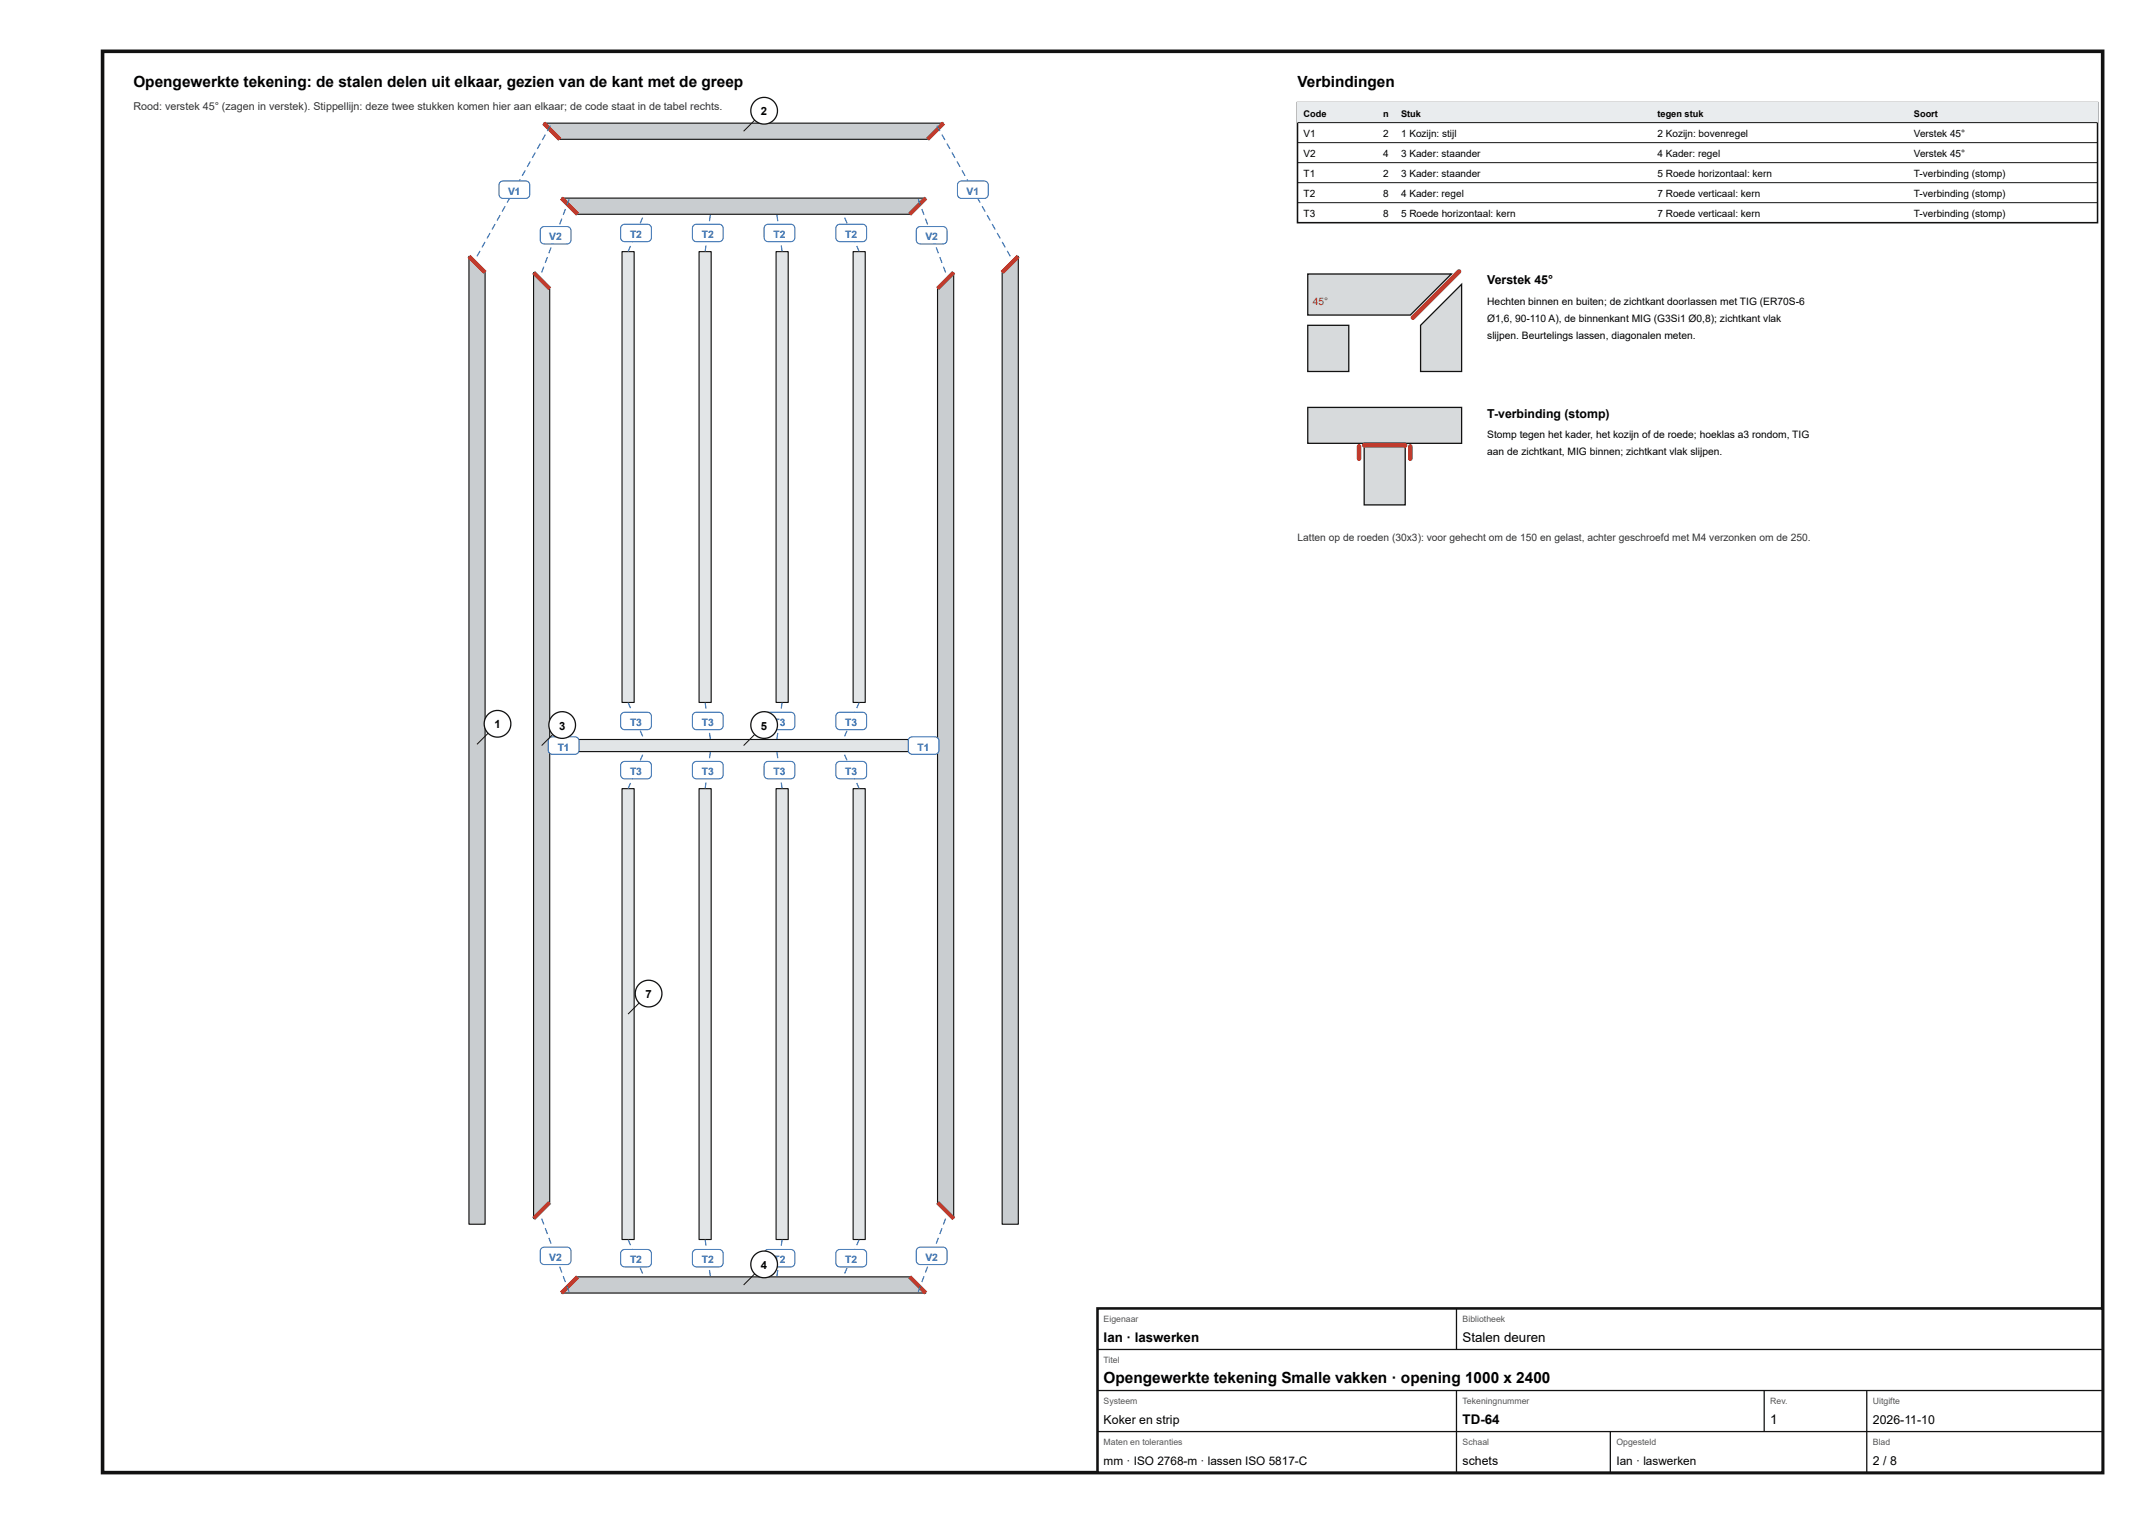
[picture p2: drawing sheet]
<svg xmlns="http://www.w3.org/2000/svg" width="420mm" height="297mm" viewBox="0 0 420 297" stroke-linecap="round" stroke-linejoin="round" font-family="sans-serif">
<path d="M20 10h390v277h-390z" fill="none" stroke="#111" stroke-width=".7" stroke-linecap="butt"/>
<path d="M91.4 50l3.2 3.1v185.5h-3.2z" fill="#c9cdd0"/>
<path d="M91.4 50l3.2 3.1v185.5h-3.2z" fill="none" stroke="#111" stroke-width=".22"/>
<path d="M91.4 50l3.2 3.1" fill="none" stroke="#c0392b" stroke-width=".8" stroke-linecap="butt"/>
<path d="M198.6 50v188.6h-3.2v-185.5z" fill="#c9cdd0"/>
<path d="M198.6 50v188.6h-3.2v-185.5z" fill="none" stroke="#111" stroke-width=".22"/>
<path d="M198.6 50l-3.2 3.1" fill="none" stroke="#c0392b" stroke-width=".8" stroke-linecap="butt"/>
<path d="M106 24h78l-3.2 3.2h-71.6z" fill="#c9cdd0"/>
<path d="M106 24h78l-3.2 3.2h-71.6z" fill="none" stroke="#111" stroke-width=".22"/>
<path d="M106 24l3.2 3.2M184 24l-3.2 3.2" fill="none" stroke="#c0392b" stroke-width=".8" stroke-linecap="butt"/>
<path d="M104 53.1l3.2 3.2v178l-3.2 3.2z" fill="#c9cdd0"/>
<path d="M104 53.1l3.2 3.2v178l-3.2 3.2z" fill="none" stroke="#111" stroke-width=".22"/>
<path d="M104 53.1l3.2 3.2M107.2 234.3l-3.2 3.2" fill="none" stroke="#c0392b" stroke-width=".8" stroke-linecap="butt"/>
<path d="M186 53.1v184.4l-3.2-3.2v-178z" fill="#c9cdd0"/>
<path d="M186 53.1v184.4l-3.2-3.2v-178z" fill="none" stroke="#111" stroke-width=".22"/>
<path d="M186 53.1l-3.2 3.2M182.8 234.3l3.2 3.2" fill="none" stroke="#c0392b" stroke-width=".8" stroke-linecap="butt"/>
<path d="M112.6 248.8h64.8l3.1 3.2h-71z" fill="#c9cdd0"/>
<path d="M112.6 248.8h64.8l3.1 3.2h-71z" fill="none" stroke="#111" stroke-width=".22"/>
<path d="M112.6 248.8l-3.1 3.2M177.4 248.8l3.1 3.2" fill="none" stroke="#c0392b" stroke-width=".8" stroke-linecap="butt"/>
<path d="M109.5 38.6h71l-3.1 3.2h-64.8z" fill="#c9cdd0"/>
<path d="M109.5 38.6h71l-3.1 3.2h-64.8z" fill="none" stroke="#111" stroke-width=".22"/>
<path d="M109.5 38.6l3.1 3.2M180.5 38.6l-3.1 3.2" fill="none" stroke="#c0392b" stroke-width=".8" stroke-linecap="butt"/>
<path d="M112.6 144.1h64.8v2.4h-64.8z" fill="#e2e5e7"/>
<path d="M112.6 144.1h64.8v2.4h-64.8z" fill="none" stroke="#111" stroke-width=".22"/>
<path d="M121.3 153.7h2.3v87.9h-2.3z" fill="#e2e5e7"/>
<path d="M121.3 153.7h2.3v87.9h-2.3z" fill="none" stroke="#111" stroke-width=".22"/>
<path d="M136.3 153.7h2.4v87.9h-2.4z" fill="#e2e5e7"/>
<path d="M136.3 153.7h2.4v87.9h-2.4z" fill="none" stroke="#111" stroke-width=".22"/>
<path d="M151.3 153.7h2.4v87.9h-2.4z" fill="#e2e5e7"/>
<path d="M151.3 153.7h2.4v87.9h-2.4z" fill="none" stroke="#111" stroke-width=".22"/>
<path d="M166.3 153.7h2.4v87.9h-2.4z" fill="#e2e5e7"/>
<path d="M166.3 153.7h2.4v87.9h-2.4z" fill="none" stroke="#111" stroke-width=".22"/>
<path d="M121.3 49h2.3v87.9h-2.3z" fill="#e2e5e7"/>
<path d="M121.3 49h2.3v87.9h-2.3z" fill="none" stroke="#111" stroke-width=".22"/>
<path d="M136.3 49h2.4v87.9h-2.4z" fill="#e2e5e7"/>
<path d="M136.3 49h2.4v87.9h-2.4z" fill="none" stroke="#111" stroke-width=".22"/>
<path d="M151.3 49h2.4v87.9h-2.4z" fill="#e2e5e7"/>
<path d="M151.3 49h2.4v87.9h-2.4z" fill="none" stroke="#111" stroke-width=".22"/>
<path d="M166.3 49h2.4v87.9h-2.4z" fill="#e2e5e7"/>
<path d="M166.3 49h2.4v87.9h-2.4z" fill="none" stroke="#111" stroke-width=".22"/>
<path d="M93.5 48.9l.2 .1-.6 1-.2-.1zM94.5 47.1l.2 .1-.6 1.1-.2-.1zM95.5 45.4l.2 .1-.6 1-.2-.1zM96.4 43.6l.2 .1-.6 1.1-.1-.1zM97.4 41.9l.2 .1-.6 1-.2-.1zM98.4 40.1l.2 .1-.6 1.1-.2-.1zM99.4 38.4l.2 .1-.6 1-.2-.1zM100.4 36.6l.2 .2-.6 1-.2-.1zM101.3 34.9l.2 .1-.6 1.1-.1-.2zM102.3 33.2l.2 .1-.6 1-.2-.1zM103.3 31.4l.2 .1-.6 1.1-.2-.1zM104.3 29.7l.2 .1-.6 1-.2-.1zM105.3 27.9l.1 .1-.5 1.1-.2-.1zM106.2 26.2l.2 .1-.6 1-.2-.1zM107.2 24.4l.2 .1-.6 1.1-.2-.1z" fill="#1f5fa8"/>
<path d="M97.5 35.5l.6-.2h4.4a.8 .8 0 0 1 .8 .8v1.8a.8 .8 0 0 1-.8 .8h-4.4a.8 .8 0 0 1-.8-.8v-2z" fill="#fff"/>
<path d="M97.5 35.5l.6-.2h4.4a.8 .8 0 0 1 .8 .8v1.8a.8 .8 0 0 1-.8 .8h-4.4a.8 .8 0 0 1-.8-.8v-2z" fill="none" stroke="#1f5fa8" stroke-width=".2"/>
<path d="M196.3 49l.2-.1 .6 1-.2 .1zM195.3 47.2l.2-.1 .6 1.1-.2 .1zM194.3 45.5l.2-.1 .6 1-.2 .1zM193.4 43.7l.2-.1 .5 1.1-.1 .1zM192.4 42l.2-.1 .6 1-.2 .1zM191.4 40.2l.2-.1 .6 1.1-.2 .1zM190.4 38.5l.2-.1 .6 1-.2 .1zM189.4 36.8l.2-.2 .6 1.1-.2 .1zM188.5 35l.2-.1 .5 1-.1 .2zM187.5 33.3l.2-.1 .6 1-.2 .1zM186.5 31.5l.2-.1 .6 1.1-.2 .1zM185.5 29.8l.2-.1 .6 1-.2 .1zM184.5 28l.2-.1 .6 1.1-.2 .1zM183.6 26.3l.2-.1 .5 1-.1 .1zM182.6 24.5l.2-.1 .6 1.1-.2 .1z" fill="#1f5fa8"/>
<path d="M186.9 35.5l.6-.2h4.4a.8 .8 0 0 1 .8 .8v1.8a.8 .8 0 0 1-.8 .8h-4.4a.8 .8 0 0 1-.8-.8v-2z" fill="#fff"/>
<path d="M186.9 35.5l.6-.2h4.4a.8 .8 0 0 1 .8 .8v1.8a.8 .8 0 0 1-.8 .8h-4.4a.8 .8 0 0 1-.8-.8v-2z" fill="none" stroke="#1f5fa8" stroke-width=".2"/>
<path d="M105.5 237.5h.2l.4 1.1-.2 .1zM106.2 239.4l.2-.1 .4 1.2h-.2zM106.9 241.3l.2-.1 .4 1.1-.2 .1zM107.6 243.2l.2-.1 .4 1.1-.2 .1zM108.3 245h.2l.4 1.1-.2 .1zM109 246.9l.2-.1 .5 1.1-.3 .1zM109.7 248.8l.2-.1 .5 1.1-.3 .1zM110.4 250.6h.2l.5 1.1-.3 .1z" fill="#1f5fa8"/>
<path d="M105.6 243.3l.5-.3h4.4a.8 .8 0 0 1 .8 .8v1.8a.8 .8 0 0 1-.8 .8h-4.4a.8 .8 0 0 1-.8-.8l.1-1.9z" fill="#fff"/>
<path d="M105.6 243.3l.5-.3h4.4a.8 .8 0 0 1 .8 .8v1.8a.8 .8 0 0 1-.8 .8h-4.4a.8 .8 0 0 1-.8-.8l.1-1.9z" fill="none" stroke="#1f5fa8" stroke-width=".2"/>
<path d="M105.9 51.9l.2 .1-.4 1.1h-.2zM106.6 50.1h.2l-.4 1.2-.2-.1zM107.3 48.2l.2 .1-.4 1.1-.2-.1zM108 46.3l.2 .1-.4 1.1-.2-.1zM108.7 44.4l.3 .1-.5 1.1h-.2zM109.4 42.6l.3 .1-.5 1.1-.2-.1zM110.1 40.7l.3 .1-.5 1.1-.2-.1zM110.9 38.8l.2 .1-.5 1.1h-.2z" fill="#1f5fa8"/>
<path d="M105.6 44.4l.5-.2h4.4a.8 .8 0 0 1 .8 .8v1.8a.8 .8 0 0 1-.8 .8h-4.4a.8 .8 0 0 1-.8-.8l.1-2z" fill="#fff"/>
<path d="M105.6 44.4l.5-.2h4.4a.8 .8 0 0 1 .8 .8v1.8a.8 .8 0 0 1-.8 .8h-4.4a.8 .8 0 0 1-.8-.8l.1-2z" fill="none" stroke="#1f5fa8" stroke-width=".2"/>
<path d="M184.3 237.5h.2l-.4 1.2-.2-.1zM183.6 239.3l.2 .1-.4 1.1h-.2zM182.9 241.2l.2 .1-.4 1.1-.2-.1zM182.2 243.1l.2 .1-.4 1.1-.2-.1zM181.5 245h.2l-.4 1.2-.3-.1zM180.8 246.8l.2 .1-.4 1.1-.3-.1zM180.1 248.7l.2 .1-.4 1.1-.3-.1zM179.4 250.6h.2l-.4 1.2-.3-.1z" fill="#1f5fa8"/>
<path d="M178.9 243.3l.6-.3h4.4a.8 .8 0 0 1 .8 .8v1.8a.8 .8 0 0 1-.8 .8h-4.4a.8 .8 0 0 1-.8-.8v-1.9z" fill="#fff"/>
<path d="M178.9 243.3l.6-.3h4.4a.8 .8 0 0 1 .8 .8v1.8a.8 .8 0 0 1-.8 .8h-4.4a.8 .8 0 0 1-.8-.8v-1.9z" fill="none" stroke="#1f5fa8" stroke-width=".2"/>
<path d="M183.9 52l.2-.1 .4 1.2h-.2zM183.2 50.1h.2l.4 1.1-.2 .1zM182.5 48.3l.2-.1 .4 1.1-.2 .1zM181.7 46.4l.3-.1 .4 1.1-.2 .1zM181 44.5l.3-.1 .4 1.2h-.2zM180.3 42.7l.3-.1 .4 1.1-.2 .1zM179.6 40.8l.2-.1 .5 1.1-.2 .1zM178.9 38.9l.2-.1 .5 1.2h-.2z" fill="#1f5fa8"/>
<path d="M178.9 44.4l.6-.2h4.4a.8 .8 0 0 1 .8 .8v1.8a.8 .8 0 0 1-.8 .8h-4.4a.8 .8 0 0 1-.8-.8v-2z" fill="#fff"/>
<path d="M178.9 44.4l.6-.2h4.4a.8 .8 0 0 1 .8 .8v1.8a.8 .8 0 0 1-.8 .8h-4.4a.8 .8 0 0 1-.8-.8v-2z" fill="none" stroke="#1f5fa8" stroke-width=".2"/>
<path d="M111.4 145.2h1.2v.2h-1.2zM109.4 145.2h1.2v.2h-1.2zM107.4 145.2h1.2v.2h-1.2z" fill="#1f5fa8"/>
<path d="M107.1 143.8l.6-.2h4.4a.8 .8 0 0 1 .8 .8v1.8a.8 .8 0 0 1-.8 .8h-4.4a.8 .8 0 0 1-.8-.8v-2z" fill="#fff"/>
<path d="M107.1 143.8l.6-.2h4.4a.8 .8 0 0 1 .8 .8v1.8a.8 .8 0 0 1-.8 .8h-4.4a.8 .8 0 0 1-.8-.8v-2z" fill="none" stroke="#1f5fa8" stroke-width=".2"/>
<path d="M177.4 145.2h1.2v.2h-1.2zM179.4 145.2h1.2v.2h-1.2zM181.4 145.2h1.2v.2h-1.2z" fill="#1f5fa8"/>
<path d="M177.3 143.8l.6-.2h4.4a.8 .8 0 0 1 .8 .8v1.8a.8 .8 0 0 1-.8 .8h-4.4a.8 .8 0 0 1-.8-.8v-2z" fill="#fff"/>
<path d="M177.3 143.8l.6-.2h4.4a.8 .8 0 0 1 .8 .8v1.8a.8 .8 0 0 1-.8 .8h-4.4a.8 .8 0 0 1-.8-.8v-2z" fill="none" stroke="#1f5fa8" stroke-width=".2"/>
<path d="M122.4 241.6l.2-.1 .4 1.1-.2 .1zM123.2 243.5l.2-.1 .4 1.1-.2 .1zM123.9 245.3l.2-.1 .5 1.1-.2 .1zM124.7 247.1l.2-.1 .5 1.1-.2 .1z" fill="#1f5fa8"/>
<path d="M121.3 243.7l.5-.2h4.4a.8 .8 0 0 1 .8 .8v1.8a.8 .8 0 0 1-.8 .8h-4.4a.8 .8 0 0 1-.8-.8v-1.9z" fill="#fff"/>
<path d="M121.3 243.7l.5-.2h4.4a.8 .8 0 0 1 .8 .8v1.8a.8 .8 0 0 1-.8 .8h-4.4a.8 .8 0 0 1-.8-.8v-1.9z" fill="none" stroke="#1f5fa8" stroke-width=".2"/>
<path d="M122.8 152.6h.2l-.4 1.1h-.2zM123.6 150.7l.2 .1-.4 1.1-.2-.1zM124.4 148.9l.2 .1-.4 1.1-.2-.1zM125.2 147l.2 .1-.5 1.1-.2-.1z" fill="#1f5fa8"/>
<path d="M121.3 148.6l.5-.2h4.4a.8 .8 0 0 1 .8 .8v1.8a.8 .8 0 0 1-.8 .8h-4.4a.8 .8 0 0 1-.8-.8v-2z" fill="#fff"/>
<path d="M121.3 148.6l.5-.2h4.4a.8 .8 0 0 1 .8 .8v1.8a.8 .8 0 0 1-.8 .8h-4.4a.8 .8 0 0 1-.8-.8v-2z" fill="none" stroke="#1f5fa8" stroke-width=".2"/>
<path d="M137.4 241.6h.2l.2 1.1-.3 .1zM137.7 243.6l.2-.1 .2 1.2-.3 .1zM137.9 245.5h.3l.1 1.2h-.2zM138.2 247.5h.2l.2 1.2h-.2z" fill="#1f5fa8"/>
<path d="M135.2 243.7l.6-.2h4.4a.8 .8 0 0 1 .8 .8v1.8a.8 .8 0 0 1-.8 .8h-4.4a.8 .8 0 0 1-.8-.8v-1.9z" fill="#fff"/>
<path d="M135.2 243.7l.6-.2h4.4a.8 .8 0 0 1 .8 .8v1.8a.8 .8 0 0 1-.8 .8h-4.4a.8 .8 0 0 1-.8-.8v-1.9z" fill="none" stroke="#1f5fa8" stroke-width=".2"/>
<path d="M137.6 152.5h.2l-.2 1.2h-.2zM137.8 150.5h.3l-.2 1.2h-.2zM138.1 148.5l.2 .1-.1 1.2-.2-.1zM138.4 146.6h.2l-.1 1.2-.3-.1z" fill="#1f5fa8"/>
<path d="M135.2 148.6l.6-.2h4.4a.8 .8 0 0 1 .8 .8v1.8a.8 .8 0 0 1-.8 .8h-4.4a.8 .8 0 0 1-.8-.8v-2z" fill="#fff"/>
<path d="M135.2 148.6l.6-.2h4.4a.8 .8 0 0 1 .8 .8v1.8a.8 .8 0 0 1-.8 .8h-4.4a.8 .8 0 0 1-.8-.8v-2z" fill="none" stroke="#1f5fa8" stroke-width=".2"/>
<path d="M152.4 241.6h.2l-.2 1.2-.2-.1zM152.1 243.5l.2 .1-.1 1.2-.3-.1zM151.8 245.5h.3l-.2 1.2h-.2zM151.6 247.5h.2l-.2 1.2h-.2z" fill="#1f5fa8"/>
<path d="M149.2 243.7l.6-.2h4.4a.8 .8 0 0 1 .8 .8v1.8a.8 .8 0 0 1-.8 .8h-4.4a.8 .8 0 0 1-.8-.8v-1.9z" fill="#fff"/>
<path d="M149.2 243.7l.6-.2h4.4a.8 .8 0 0 1 .8 .8v1.8a.8 .8 0 0 1-.8 .8h-4.4a.8 .8 0 0 1-.8-.8v-1.9z" fill="none" stroke="#1f5fa8" stroke-width=".2"/>
<path d="M152.2 152.5h.2l.2 1.2h-.2zM151.9 150.5h.3l.1 1.2h-.2zM151.7 148.6l.2-.1 .1 1.2-.2 .1zM151.4 146.6h.2l.2 1.1-.3 .1z" fill="#1f5fa8"/>
<path d="M149.2 148.6l.6-.2h4.4a.8 .8 0 0 1 .8 .8v1.8a.8 .8 0 0 1-.8 .8h-4.4a.8 .8 0 0 1-.8-.8v-2z" fill="#fff"/>
<path d="M149.2 148.6l.6-.2h4.4a.8 .8 0 0 1 .8 .8v1.8a.8 .8 0 0 1-.8 .8h-4.4a.8 .8 0 0 1-.8-.8v-2z" fill="none" stroke="#1f5fa8" stroke-width=".2"/>
<path d="M167.4 241.5l.2 .1-.4 1.1-.2-.1zM166.6 243.4l.2 .1-.4 1.1-.2-.1zM165.9 245.2l.2 .1-.5 1.1-.2-.1zM165.1 247l.2 .1-.5 1.1-.2-.1z" fill="#1f5fa8"/>
<path d="M163.2 243.7l.6-.2h4.4a.8 .8 0 0 1 .8 .8v1.8a.8 .8 0 0 1-.8 .8h-4.4a.8 .8 0 0 1-.8-.8v-1.9z" fill="#fff"/>
<path d="M163.2 243.7l.6-.2h4.4a.8 .8 0 0 1 .8 .8v1.8a.8 .8 0 0 1-.8 .8h-4.4a.8 .8 0 0 1-.8-.8v-1.9z" fill="none" stroke="#1f5fa8" stroke-width=".2"/>
<path d="M167 152.6h.2l.4 1.1h-.2zM166.2 150.8l.2-.1 .4 1.1-.2 .1zM165.4 149l.2-.1 .4 1.1-.2 .1zM164.6 147.1l.2-.1 .5 1.1-.2 .1z" fill="#1f5fa8"/>
<path d="M163.2 148.6l.6-.2h4.4a.8 .8 0 0 1 .8 .8v1.8a.8 .8 0 0 1-.8 .8h-4.4a.8 .8 0 0 1-.8-.8v-2z" fill="#fff"/>
<path d="M163.2 148.6l.6-.2h4.4a.8 .8 0 0 1 .8 .8v1.8a.8 .8 0 0 1-.8 .8h-4.4a.8 .8 0 0 1-.8-.8v-2z" fill="none" stroke="#1f5fa8" stroke-width=".2"/>
<path d="M122.4 136.9h.2l.4 1.1h-.2zM123.2 138.8l.2-.1 .4 1.1-.2 .1zM124 140.6l.2-.1 .4 1.1-.2 .1zM124.7 142.5l.2-.1 .5 1.1-.2 .1z" fill="#1f5fa8"/>
<path d="M121.3 139l.5-.2h4.4a.8 .8 0 0 1 .8 .8v1.8a.8 .8 0 0 1-.8 .8h-4.4a.8 .8 0 0 1-.8-.8v-1.9z" fill="#fff"/>
<path d="M121.3 139l.5-.2h4.4a.8 .8 0 0 1 .8 .8v1.8a.8 .8 0 0 1-.8 .8h-4.4a.8 .8 0 0 1-.8-.8v-1.9z" fill="none" stroke="#1f5fa8" stroke-width=".2"/>
<path d="M122.8 47.9l.2 .1-.4 1.1-.2-.1zM123.6 46.1h.2l-.4 1.1h-.2zM124.4 44.2l.2 .1-.5 1.1-.2-.1zM125.2 42.4l.2 .1-.5 1.1-.2-.1z" fill="#1f5fa8"/>
<path d="M121.3 43.9l.5-.2h4.4a.8 .8 0 0 1 .8 .8v1.8a.8 .8 0 0 1-.8 .8h-4.4a.8 .8 0 0 1-.8-.8v-2z" fill="#fff"/>
<path d="M121.3 43.9l.5-.2h4.4a.8 .8 0 0 1 .8 .8v1.8a.8 .8 0 0 1-.8 .8h-4.4a.8 .8 0 0 1-.8-.8v-2z" fill="none" stroke="#1f5fa8" stroke-width=".2"/>
<path d="M137.4 136.9h.2l.2 1.2h-.2zM137.7 138.9h.2l.2 1.2h-.3zM138 140.9l.2-.1 .1 1.2-.2 .1zM138.2 142.9l.3-.1 .1 1.2h-.2z" fill="#1f5fa8"/>
<path d="M135.2 139l.6-.2h4.4a.8 .8 0 0 1 .8 .8v1.8a.8 .8 0 0 1-.8 .8h-4.4a.8 .8 0 0 1-.8-.8v-1.9z" fill="#fff"/>
<path d="M135.2 139l.6-.2h4.4a.8 .8 0 0 1 .8 .8v1.8a.8 .8 0 0 1-.8 .8h-4.4a.8 .8 0 0 1-.8-.8v-1.9z" fill="none" stroke="#1f5fa8" stroke-width=".2"/>
<path d="M137.5 47.8l.3 .1-.2 1.2-.2-.1zM137.8 45.9h.3l-.2 1.2-.2-.1zM138.1 43.9h.2l-.1 1.2h-.3zM138.4 41.9h.2l-.2 1.2h-.2z" fill="#1f5fa8"/>
<path d="M135.2 43.9l.6-.2h4.4a.8 .8 0 0 1 .8 .8v1.8a.8 .8 0 0 1-.8 .8h-4.4a.8 .8 0 0 1-.8-.8v-2z" fill="#fff"/>
<path d="M135.2 43.9l.6-.2h4.4a.8 .8 0 0 1 .8 .8v1.8a.8 .8 0 0 1-.8 .8h-4.4a.8 .8 0 0 1-.8-.8v-2z" fill="none" stroke="#1f5fa8" stroke-width=".2"/>
<path d="M152.4 136.9h.2l-.2 1.2h-.2zM152.1 138.9h.2l-.1 1.2h-.3zM151.8 140.8l.2 .1-.1 1.2-.2-.1zM151.5 142.8l.3 .1-.2 1.1h-.2z" fill="#1f5fa8"/>
<path d="M149.2 139l.6-.2h4.4a.8 .8 0 0 1 .8 .8v1.8a.8 .8 0 0 1-.8 .8h-4.4a.8 .8 0 0 1-.8-.8v-1.9z" fill="#fff"/>
<path d="M149.2 139l.6-.2h4.4a.8 .8 0 0 1 .8 .8v1.8a.8 .8 0 0 1-.8 .8h-4.4a.8 .8 0 0 1-.8-.8v-1.9z" fill="none" stroke="#1f5fa8" stroke-width=".2"/>
<path d="M152.2 47.9l.2-.1 .2 1.2-.2 .1zM151.9 45.9h.3l.1 1.1-.2 .1zM151.7 43.9h.2l.2 1.2h-.3zM151.4 41.9h.2l.2 1.2h-.2z" fill="#1f5fa8"/>
<path d="M149.2 43.9l.6-.2h4.4a.8 .8 0 0 1 .8 .8v1.8a.8 .8 0 0 1-.8 .8h-4.4a.8 .8 0 0 1-.8-.8v-2z" fill="#fff"/>
<path d="M149.2 43.9l.6-.2h4.4a.8 .8 0 0 1 .8 .8v1.8a.8 .8 0 0 1-.8 .8h-4.4a.8 .8 0 0 1-.8-.8v-2z" fill="none" stroke="#1f5fa8" stroke-width=".2"/>
<path d="M167.4 136.9h.2l-.4 1.1h-.2zM166.6 138.7l.2 .1-.4 1.1-.2-.1zM165.8 140.5l.2 .1-.4 1.1-.2-.1zM165.1 142.4l.2 .1-.5 1.1-.2-.1z" fill="#1f5fa8"/>
<path d="M163.2 139l.6-.2h4.4a.8 .8 0 0 1 .8 .8v1.8a.8 .8 0 0 1-.8 .8h-4.4a.8 .8 0 0 1-.8-.8v-1.9z" fill="#fff"/>
<path d="M163.2 139l.6-.2h4.4a.8 .8 0 0 1 .8 .8v1.8a.8 .8 0 0 1-.8 .8h-4.4a.8 .8 0 0 1-.8-.8v-1.9z" fill="none" stroke="#1f5fa8" stroke-width=".2"/>
<path d="M167 48l.2-.1 .4 1.1-.2 .1zM166.2 46.1h.2l.4 1.1h-.2zM165.4 44.3l.2-.1 .5 1.1-.2 .1zM164.6 42.5l.2-.1 .5 1.1-.2 .1z" fill="#1f5fa8"/>
<path d="M163.2 43.9l.6-.2h4.4a.8 .8 0 0 1 .8 .8v1.8a.8 .8 0 0 1-.8 .8h-4.4a.8 .8 0 0 1-.8-.8v-2z" fill="#fff"/>
<path d="M163.2 43.9l.6-.2h4.4a.8 .8 0 0 1 .8 .8v1.8a.8 .8 0 0 1-.8 .8h-4.4a.8 .8 0 0 1-.8-.8v-2z" fill="none" stroke="#1f5fa8" stroke-width=".2"/>
<path d="M95.2 142.9l-2.2 2.2" fill="none" stroke="#111" stroke-width=".19"/>
<circle cx="97" cy="141.1" r="2.6" fill="#fff"/>
<circle cx="97" cy="141.1" r="2.6" fill="none" stroke="#111" stroke-width=".25"/>
<path d="M147.2 23.4l-2.2 2.2" fill="none" stroke="#111" stroke-width=".19"/>
<circle cx="149" cy="21.6" r="2.6" fill="#fff"/>
<circle cx="149" cy="21.6" r="2.6" fill="none" stroke="#111" stroke-width=".25"/>
<path d="M107.8 143.1l-2.2 2.2" fill="none" stroke="#111" stroke-width=".19"/>
<circle cx="109.6" cy="141.3" r="2.6" fill="#fff"/>
<circle cx="109.6" cy="141.3" r="2.6" fill="none" stroke="#111" stroke-width=".25"/>
<path d="M147.2 248.2l-2.2 2.2" fill="none" stroke="#111" stroke-width=".19"/>
<circle cx="149" cy="246.4" r="2.6" fill="#fff"/>
<circle cx="149" cy="246.4" r="2.6" fill="none" stroke="#111" stroke-width=".25"/>
<path d="M147.2 143.1l-2.2 2.2" fill="none" stroke="#111" stroke-width=".19"/>
<circle cx="149" cy="141.3" r="2.6" fill="#fff"/>
<circle cx="149" cy="141.3" r="2.6" fill="none" stroke="#111" stroke-width=".25"/>
<path d="M124.7 195.4l-2.2 2.2" fill="none" stroke="#111" stroke-width=".19"/>
<circle cx="126.5" cy="193.6" r="2.6" fill="#fff"/>
<circle cx="126.5" cy="193.6" r="2.6" fill="none" stroke="#111" stroke-width=".25"/>
<path d="M253 20h156v23.4h-156z" fill="none" stroke="#111" stroke-width=".3"/>
<path d="M253 20h156v3.9h-156z" fill="#e9ecee"/>
<path d="M253 23.9h156M253 27.8h156M253 31.7h156M253 35.6h156M253 39.5h156" fill="none" stroke="#111" stroke-width=".19"/>
<path d="M255 53.4h28l-8 8h-20z" fill="#d7dadc"/>
<path d="M255 53.4h28l-8 8h-20z" fill="none" stroke="#111" stroke-width=".25"/>
<path d="M255 63.4h8v9h-8z" fill="#d7dadc"/>
<path d="M255 63.4h8v9h-8z" fill="none" stroke="#111" stroke-width=".25"/>
<path d="M285 55.4v17h-8v-9z" fill="#d7dadc"/>
<path d="M285 55.4v17h-8v-9z" fill="none" stroke="#111" stroke-width=".25"/>
<path d="M284.5 52.9l-9 9" fill="none" stroke="#c0392b" stroke-width=".9"/>
<path d="M255 79.4h30v7h-30z" fill="#d7dadc"/>
<path d="M255 79.4h30v7h-30z" fill="none" stroke="#111" stroke-width=".25"/>
<path d="M266 86.4h8v12h-8z" fill="#d7dadc"/>
<path d="M266 86.4h8v12h-8z" fill="none" stroke="#111" stroke-width=".25"/>
<path d="M265 87v2.4M266 86.8h8M275 87v2.4" fill="none" stroke="#c0392b" stroke-width=".9"/>
<path d="M214 255h196v32h-196z" fill="#fff"/>
<path d="M214 255h196v32h-196z" fill="none" stroke="#111" stroke-width=".5"/>
<path d="M284 255v8M214 263h196M214 271h196M214 279h196M284 271v16M314 279v8M344 271v8M364 271v16" fill="none" stroke="#111" stroke-width=".25"/>
<g font-size="3">
<text x="26" y="17">Opengewerkte tekening: de stalen delen uit elkaar, gezien van de kant met de greep</text>
<text x="253" y="17">Verbindingen</text>
<text x="215.2" y="269.6">Opengewerkte tekening Smalle vakken · opening 1000 x 2400</text>
</g>
<g font-size="2.6">
<text x="215.2" y="261.6">Ian · laswerken</text>
<text x="285.2" y="261.6">Stalen deuren</text>
<text x="285.2" y="277.6">TD-64</text>
<text x="345.2" y="277.6">1</text>
</g>
<g font-size="2.4">
<text x="290" y="55.4">Verstek 45°</text>
<text x="290" y="81.4">T-verbinding (stomp)</text>
<text x="215.2" y="277.6">Koker en strip</text>
<text x="365.2" y="277.6">2026-11-10</text>
<text x="285.2" y="285.6">schets</text>
<text x="365.2" y="285.6">2 / 8</text>
</g>
<g font-size="2.3">
<text x="215.2" y="285.6">mm · ISO 2768-m · lassen ISO 5817-C</text>
<text x="315.2" y="285.6">Ian · laswerken</text>
</g>
<g font-size="2.2">
<text x="148.4" y="22.5">2</text>
<text x="96.4" y="142">1</text>
<text x="109" y="142.2">3</text>
<text x="148.4" y="142.2">5</text>
<text x="125.9" y="194.5">7</text>
<text x="148.4" y="247.3">4</text>
</g>
<text font-size="2.1" fill="#333" x="26" y="21.5">Rood: verstek 45° (zagen in verstek). Stippellijn: deze twee stukken komen hier aan elkaar; de code staat in de tabel rechts.</text>
<g font-size="2" fill="#1f5fa8">
<text x="99.1" y="38">V1</text>
<text x="188.5" y="38">V1</text>
<text x="107.1" y="46.9">V2</text>
<text x="122.9" y="46.4">T2</text>
<text x="136.8" y="46.4">T2</text>
<text x="150.8" y="46.4">T2</text>
<text x="164.8" y="46.4">T2</text>
<text x="180.4" y="46.9">V2</text>
<text x="122.9" y="141.5">T3</text>
<text x="136.8" y="141.5">T3</text>
<text x="150.8" y="141.5">T3</text>
<text x="164.8" y="141.5">T3</text>
<text x="108.7" y="146.3">T1</text>
<text x="178.9" y="146.3">T1</text>
<text x="122.9" y="151.1">T3</text>
<text x="136.8" y="151.1">T3</text>
<text x="150.8" y="151.1">T3</text>
<text x="164.8" y="151.1">T3</text>
<text x="107.1" y="245.7">V2</text>
<text x="180.4" y="245.7">V2</text>
<text x="122.9" y="246.2">T2</text>
<text x="136.8" y="246.2">T2</text>
<text x="150.8" y="246.2">T2</text>
<text x="164.8" y="246.2">T2</text>
</g>
<text font-size="2" fill="#c0392b" x="256" y="59.4">45°</text>
<g font-size="2">
<text x="290" y="59.4">Hechten binnen en buiten; de zichtkant doorlassen met TIG (ER70S-6</text>
<text x="290" y="62.7">Ø1,6, 90-110 A), de binnenkant MIG (G3Si1 Ø0,8); zichtkant vlak</text>
<text x="290" y="66">slijpen. Beurtelings lassen, diagonalen meten.</text>
<text x="290" y="85.4">Stomp tegen het kader, het kozijn of de roede; hoeklas a3 rondom, TIG</text>
<text x="290" y="88.7">aan de zichtkant, MIG binnen; zichtkant vlak slijpen.</text>
</g>
<text font-size="2" fill="#333" x="253" y="105.4">Latten op de roeden (30x3): voor gehecht om de 150 en gelast, achter geschroefd met M4 verzonken om de 250.</text>
<g font-size="1.9">
<text x="254.2" y="26.6">V1</text>
<text x="269.7" y="26.6">2</text>
<text x="273.2" y="26.6">1 Kozijn: stijl</text>
<text x="323.2" y="26.6">2 Kozijn: bovenregel</text>
<text x="373.2" y="26.6">Verstek 45°</text>
<text x="254.2" y="30.5">V2</text>
<text x="254.2" y="34.4">T1</text>
<text x="269.7" y="30.5">4</text>
<text x="269.7" y="34.4">2</text>
<text x="273.2" y="30.5">3 Kader: staander</text>
<text x="273.2" y="34.4">3 Kader: staander</text>
<text x="323.2" y="30.5">4 Kader: regel</text>
<text x="323.2" y="34.4">5 Roede horizontaal: kern</text>
<text x="373.2" y="30.5">Verstek 45°</text>
<text x="373.2" y="34.4">T-verbinding (stomp)</text>
<text x="254.2" y="38.3">T2</text>
<text x="269.7" y="38.3">8</text>
<text x="273.2" y="38.3">4 Kader: regel</text>
<text x="323.2" y="38.3">7 Roede verticaal: kern</text>
<text x="373.2" y="38.3">T-verbinding (stomp)</text>
<text x="254.2" y="42.2">T3</text>
<text x="269.7" y="42.2">8</text>
<text x="273.2" y="42.2">5 Roede horizontaal: kern</text>
<text x="323.2" y="42.2">7 Roede verticaal: kern</text>
<text x="373.2" y="42.2">T-verbinding (stomp)</text>
</g>
<g font-size="1.8">
<text x="254.2" y="22.7">Code</text>
<text x="269.7" y="22.7">n</text>
<text x="273.2" y="22.7">Stuk</text>
<text x="323.2" y="22.7">tegen stuk</text>
<text x="373.2" y="22.7">Soort</text>
</g>
<g font-size="1.7" fill="#555">
<text x="215.2" y="257.6">Eigenaar</text>
<text x="285.2" y="257.6">Bibliotheek</text>
<text x="215.2" y="265.6">Titel</text>
<text x="215.2" y="273.6">Systeem</text>
<text x="285.2" y="273.6">Tekeningnummer</text>
<text x="345.2" y="273.6">Rev.</text>
<text x="365.2" y="273.6">Uitgifte</text>
<text x="215.2" y="281.6">Maten en toleranties</text>
<text x="285.2" y="281.6">Schaal</text>
<text x="315.2" y="281.6">Opgesteld</text>
<text x="365.2" y="281.6">Blad</text>
</g>
</svg>
